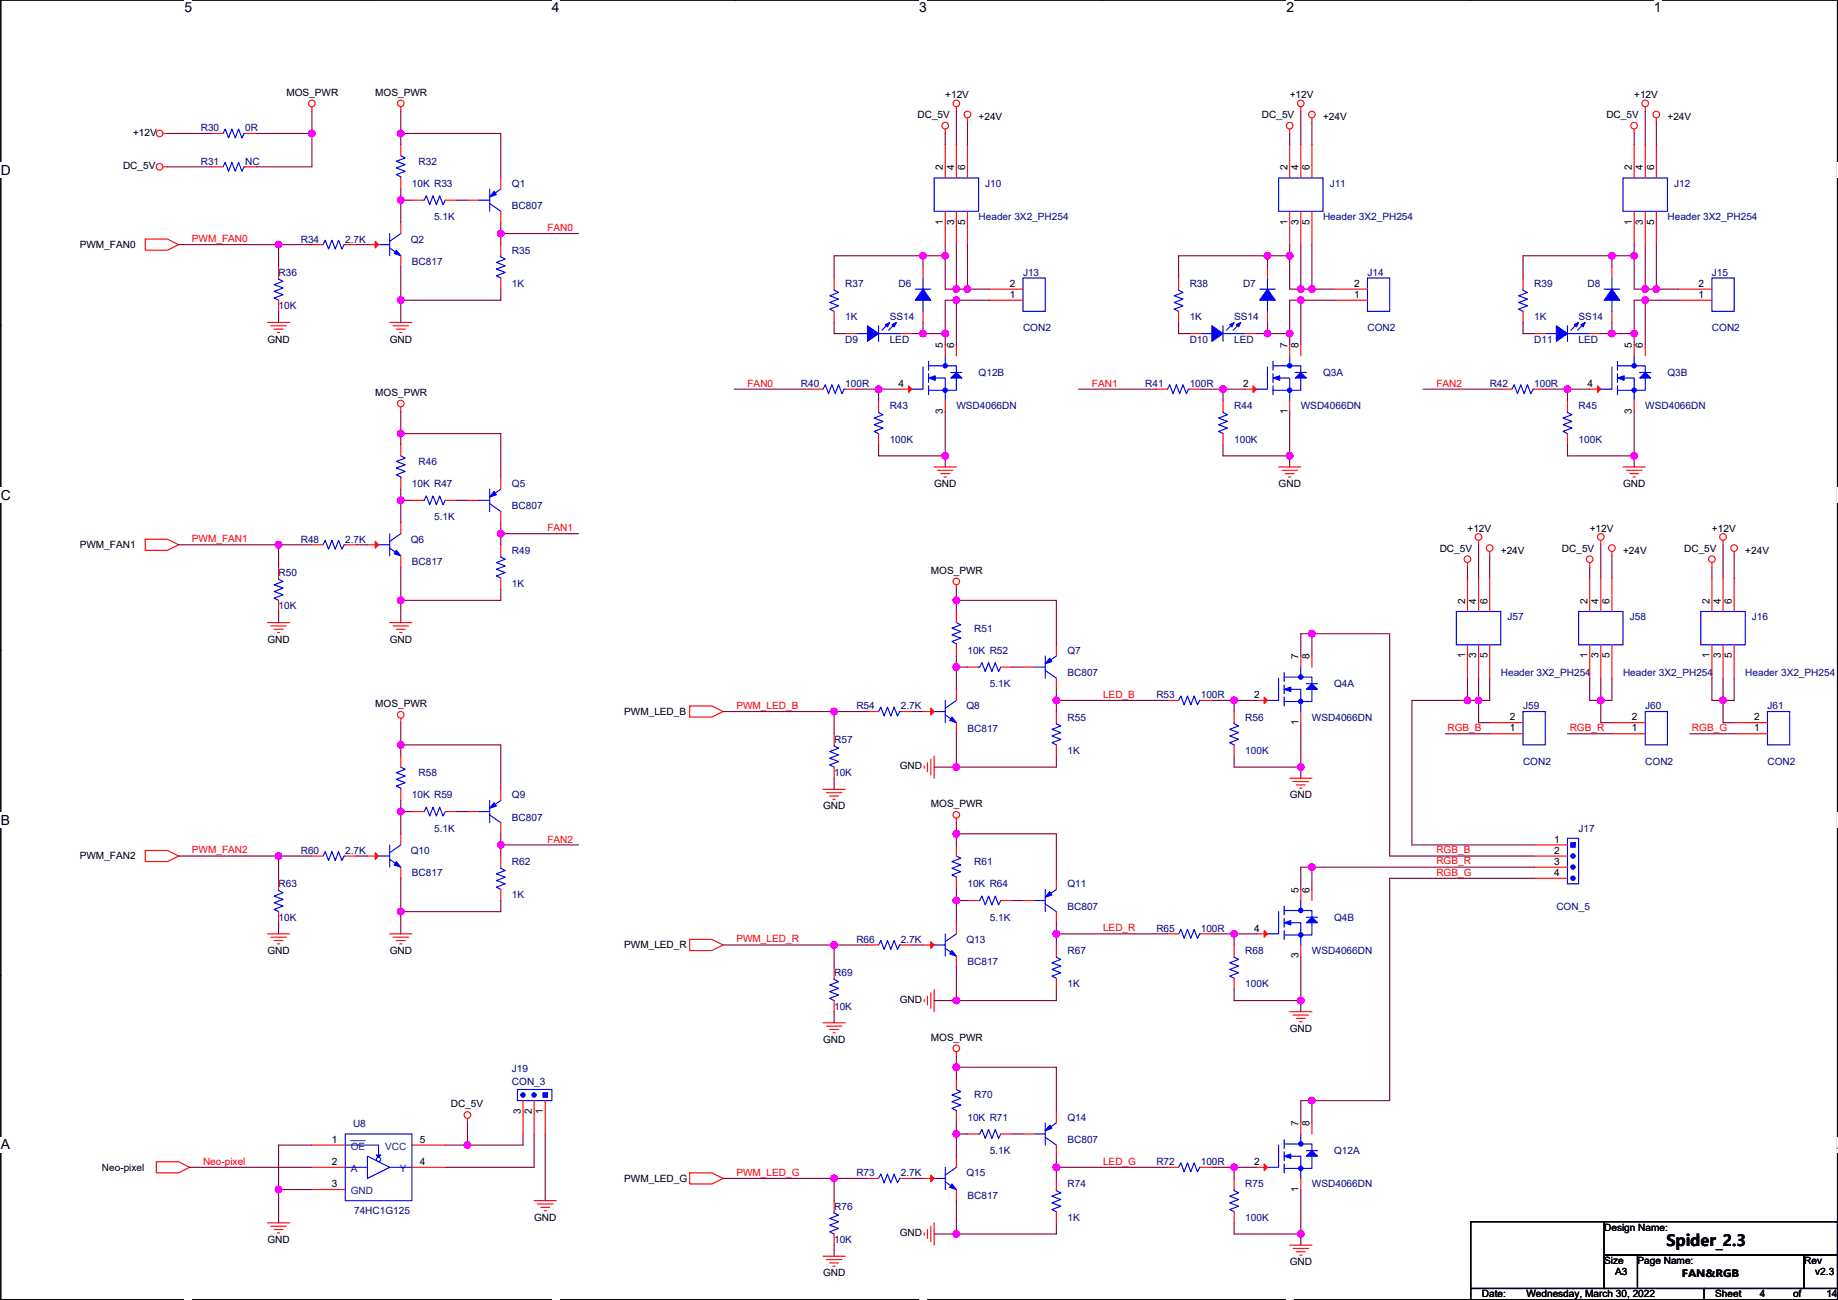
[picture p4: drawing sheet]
<svg xmlns="http://www.w3.org/2000/svg" width="420mm" height="297mm" viewBox="0 0 420 297" stroke-linecap="round" stroke-linejoin="round" font-family="sans-serif">
<path d="M.2 0h419.8v296.9h-419.8z" fill="none" stroke="#000" stroke-width=".25"/>
<g fill="#fff">
<path d="M42.2 0h1.7v3.5h-1.7z"/>
<path d="M42.2 296.9l1.7 .1z"/>
</g>
<path d="M84.1 0h.1M84.1 296.9h.1" fill="none" stroke="#000" stroke-width=".25"/>
<g fill="#fff">
<path d="M126.1 0h1.8v3.5h-1.8z"/>
<path d="M126.1 296.9l1.8 .1z"/>
</g>
<path d="M168.1 0h.1M168.1 296.9h.1" fill="none" stroke="#000" stroke-width=".25"/>
<g fill="#fff">
<path d="M210.1 0h1.7v3.5h-1.7z"/>
<path d="M210.1 296.9l1.7 .1z"/>
</g>
<path d="M252.1 0h.1M252.1 296.9h.1" fill="none" stroke="#000" stroke-width=".25"/>
<g fill="#fff">
<path d="M294.1 0h1.7v3.5h-1.7z"/>
<path d="M294.1 296.9l1.7 .1z"/>
</g>
<path d="M336.1 0h.1M336.1 296.9h.1" fill="none" stroke="#000" stroke-width=".25"/>
<g fill="#fff">
<path d="M378 0h1.8v3.5h-1.8z"/>
<path d="M378 296.9l1.8 .1z"/>
<path d="M.2 37.1h2.3v3.5h-2.3z"/>
<path d="M420 37.1h.2v3.5h-.2z"/>
<path d="M.2 111.4h2.3v3.5h-2.3z"/>
<path d="M420 111.4h.2v3.5h-.2z"/>
</g>
<path d="M.2 74.3h.1M420 74.3h.1" fill="none" stroke="#000" stroke-width=".25"/>
<g fill="#fff">
<path d="M.2 185.6h2.1v3.5h-2.1z"/>
<path d="M420 185.6h.2v3.5h-.2z"/>
</g>
<path d="M.2 148.5h.1M420 148.5h.1" fill="none" stroke="#000" stroke-width=".25"/>
<g fill="#fff">
<path d="M.2 259.8h2.1v3.5h-2.1z"/>
<path d="M420 259.8h.2v3.5h-.2z"/>
</g>
<path d="M.2 222.7h.1M420 222.7h.1M336.2 279.2h30.5v15.2h-30.5zM366.7 279.2h53.3v7.6h-53.3zM336.2 294.4h53.4v2.5h-53.4zM366.7 286.8h7.6v7.6h-7.6zM374.3 286.8h38.1v7.6h-38.1zM389.6 294.4h30.4v2.5h-30.4zM412.4 286.8h7.6v7.6h-7.6z" fill="none" stroke="#000" stroke-width=".25"/>
<g fill="none" stroke="#f00" stroke-width=".25">
<path d="M37.3 38.1h1M37.3 30.5h1M48.4 38.1h2.6M48.4 30.5h2.6M56.1 38.1h2.5M56.1 30.5h2.5M71.3 24.4v1M91.6 24.4v1M91.6 33v2.6M216.1 29.5v1M216.1 33v7.7M218.6 24.4v1"/>
<path d="M218.6 33v7.7M221.2 26.9v1.1M221.2 33v7.7M294.8 29.5v1M294.8 33v7.7M297.4 24.4v1M297.4 33v7.7M299.9 26.9v1.1M299.9 33v7.7M373.6 29.5v1M373.6 33v7.7M376.1 24.4v1"/>
<path d="M376.1 33v7.7M378.6 26.9v1.1M378.6 33v7.7M33.2 54.6h5.1l2.5 1.3-2.5 1.3h-5.1zM71.3 55.9h2.5M78.9 55.9h2.6M84 55.9h2.5M91.6 40.7v2.5M91.6 50.8v2.6M91.6 58.4v2.6M94.2 45.7h2.5M101.8 45.7h2.5"/>
<path d="M106.9 45.7h2.5M114.5 55.9v2.5M114.5 40.7v2.5M114.5 48.3v2.5M216.1 48.3v7.6M218.6 48.3v7.6M221.2 48.3v7.6M294.8 48.3v7.6M297.4 48.3v7.6M299.9 48.3v7.6M373.6 48.3v7.6M376.1 48.3v7.6"/>
<path d="M378.6 48.3v7.6M61.1 73.7h5.1M61.9 74.4h3.6M62.7 75.2h2M63.4 76h.5M63.7 68.6v2.5M63.7 61v2.5M89.1 73.7h5.1M89.8 74.4h3.6M90.6 75.2h2M91.4 76h.5M114.5 63.5v2.6"/>
<path d="M190.7 71.1v2.6M190.7 63.5v2.6M193.2 76.2h2.6M205.9 76.2h2.6M211 71.1v2.6M211 61v2.5M216.1 78.8v2.5M218.6 78.8v2.5M226.2 68.6h7.7M226.2 66.1h7.7M269.4 71.1v2.6M269.4 63.5v2.6"/>
<path d="M272 76.2h2.5M284.7 76.2h2.5M289.7 71.1v2.6M289.7 61v2.5M294.8 78.8v2.5M297.4 78.8v2.5M305 68.6h7.6M305 66.1h7.6M348.2 71.1v2.6M348.2 63.5v2.6M350.7 76.2h2.5M363.4 76.2h2.5"/>
<path d="M368.5 71.1v2.6M368.5 61v2.5M373.6 78.8v2.5M376.1 78.8v2.5M383.7 68.6h7.6M383.7 66.1h7.6M91.6 93v1M185.6 88.9h2.5M193.2 88.9h2.6M200.8 99.1v2.5M200.8 91.5v2.5M205.9 88.9h2.6"/>
<path d="M216.1 91.5v2.5M264.3 88.9h2.6M272 88.9h2.5M279.6 99.1v2.5M279.6 91.5v2.5M284.7 88.9h2.5M294.8 91.5v2.5M343.1 88.9h2.5M350.7 88.9h2.5M358.3 99.1v2.5M358.3 91.5v2.5M363.4 88.9h2.5"/>
<path d="M373.6 91.5v2.5M91.6 119.4v2.5M91.6 101.6v2.6M91.6 109.2v2.6M94.2 114.3h2.5M101.8 114.3h2.5M106.9 114.3h2.5M114.5 109.2v2.6M114.5 116.9v2.5M213.5 106.7h5.1M214.3 107.5h3.6M215.1 108.2h2"/>
<path d="M215.8 109h.5M292.3 106.7h5.1M293 107.5h3.6M293.8 108.2h2M294.6 109h.5M371 106.7h5.1M371.8 107.5h3.5M372.5 108.2h2.1M373.3 109h.5M33.2 123.2h5.1l2.5 1.3-2.5 1.3h-5.1zM63.7 137.2v2.5M63.7 129.6v2.5"/>
<path d="M71.3 124.5h2.5M78.9 124.5h2.6M84 124.5h2.5M91.6 127v2.6M114.5 132.1v2.5M114.5 124.5v2.5M218.6 133.6v1M218.6 139.7v2.6M335.5 128.5v1.1M335.5 132.1v7.6M338 123.5v1M338 132.1v7.6"/>
<path d="M340.5 126v1M340.5 132.1v7.6M363.4 128.5v1.1M363.4 132.1v7.6M365.9 123.5v1M365.9 132.1v7.6M368.5 126v1M368.5 132.1v7.6M391.3 128.5v1.1M391.3 132.1v7.6M393.9 123.5v1M393.9 132.1v7.6"/>
<path d="M396.4 126v1M396.4 132.1v7.6M61.1 142.3h5.1M61.9 143h3.6M62.7 143.8h2M63.4 144.5h.5M89.1 142.3h5.1M89.8 143h3.6M90.6 143.8h2M91.4 144.5h.5M218.6 157.5v2.5M218.6 147.3v2.6"/>
<path d="M221.2 152.4h2.5M228.8 152.4h2.5M233.9 152.4h2.5M241.5 147.3v2.6M241.5 155v2.5M297.4 149.9v2.5M299.9 149.9v2.5M335.5 147.3v7.7M338 147.3v7.7M340.5 147.3v7.7M363.4 147.3v7.7M365.9 147.3v7.7"/>
<path d="M368.5 147.3v7.7M391.3 147.3v7.7M393.9 147.3v7.7M396.4 147.3v7.7M91.6 164.1v1M91.6 172.7v2.6M157.7 161.3h5l2.6 1.3-2.6 1.3h-5zM190.7 175.3v2.5M190.7 167.7v2.5M198.3 162.6h2.5M205.9 162.6h2.6M211 162.6h2.5"/>
<path d="M211.3 175v.5M212 174.3v2M212.8 173.5v3.6M213.5 172.7v5.1M218.6 165.1v2.6M241.5 170.2v2.5M241.5 162.6v2.5M266.9 160h2.5M274.5 160h2.5M282.1 170.2v2.5M282.1 162.6v2.5M287.2 160h2.5"/>
<path d="M294.8 177.8h5.1M295.6 178.6h3.5M296.3 179.3h2.1M297.4 162.6v2.5M340.5 167.7h7.7M340.5 165.1h7.7M368.5 167.7h7.6M368.5 165.1h7.6M396.4 167.7h7.6M396.4 165.1h7.6M33.2 194.3h5.1l2.5 1.3-2.5 1.3h-5.1zM71.3 195.6h2.5"/>
<path d="M78.9 195.6h2.6M84 195.6h2.5M91.6 190.5v2.6M91.6 198.1v2.6M91.6 180.4v2.5M94.2 185.4h2.5M101.8 185.4h2.5M106.9 185.4h2.5M114.5 195.6v2.5M114.5 180.4v2.5M114.5 188v2.5M188.1 180.4h5.1"/>
<path d="M188.9 181.1h3.6M189.7 181.9h2M190.4 182.6h.5M218.6 187v1M218.6 193.1v2.5M297.1 180.1h.5M350.7 193.1h7.6M350.7 195.6h7.6M350.7 198.1h7.6M61.1 213.4h5.1M61.9 214.1h3.6M62.7 214.9h2"/>
<path d="M63.4 215.7h.5M63.7 208.3v2.5M63.7 200.7v2.5M89.1 213.4h5.1M89.8 214.1h3.6M90.6 214.9h2M91.4 215.7h.5M114.5 203.2v2.6M157.7 214.7h5l2.6 1.2-2.6 1.3h-5zM198.3 215.9h2.5M205.9 215.9h2.6M211 215.9h2.5"/>
<path d="M218.6 210.8v2.6M218.6 218.5v2.5M218.6 200.7v2.5M221.2 205.8h2.5M228.8 205.8h2.5M233.9 205.8h2.5M241.5 215.9v2.6M241.5 200.7v2.5M241.5 208.3v2.5M266.9 213.4h2.5M274.5 213.4h2.5M282.1 215.9v2.6"/>
<path d="M287.2 213.4h2.5M297.4 203.2v2.6M297.4 215.9v2.6M299.9 203.2v2.6M350.7 200.7h7.6M188.1 233.7h5.1M188.9 234.5h3.6M189.7 235.2h2M190.4 236h.5M190.7 228.6v2.6M190.7 221v2.5M211.3 228.4v.5"/>
<path d="M212 227.6v2M212.8 226.8v3.6M213.5 226.1v5.1M241.5 223.5v2.6M282.1 223.5v2.6M294.8 231.2h5.1M295.6 231.9h3.5M296.3 232.7h2.1M297.1 233.4h.5M106.9 255.5v1.1M119.6 251.5v7.6M122.1 251.5v7.6"/>
<path d="M124.6 251.5v7.6M218.6 240.3v1M218.6 246.4v2.5M218.6 254v2.6M221.2 259.1h2.5M228.8 259.1h2.5M233.9 259.1h2.5M241.5 254v2.6M297.4 256.6v2.5M299.9 256.6v2.5M35.7 265.5h5.1l2.6 1.2-2.6 1.3h-5.1zM61.1 279.4h5.1"/>
<path d="M71.3 266.7h7.6M71.3 261.6h7.6M71.3 271.8h7.6M94.2 261.6h7.6M94.2 266.7h7.6M122.1 274.3h5.1M122.9 275.1h3.5M123.6 275.9h2.1M124.4 276.6h.5M157.7 268h5l2.6 1.3-2.6 1.2h-5zM190.7 274.3v2.6M198.3 269.3h2.5"/>
<path d="M205.9 269.3h2.6M211 269.3h2.5M213.5 279.4v5.1M218.6 264.2v2.5M218.6 271.8v2.5M241.5 276.9v2.5M241.5 269.3v2.5M241.5 261.6v2.6M266.9 266.7h2.5M274.5 266.7h2.5M282.1 276.9v2.5M282.1 269.3v2.5"/>
<path d="M287.2 266.7h2.5M297.4 269.3v2.5M61.9 280.2h3.6M62.7 280.9h2M63.4 281.7h.5M188.1 287h5.1M188.9 287.8h3.6M189.7 288.6h2M190.4 289.3h.5M190.7 282v2.5M211.3 281.7v.5M212 280.9v2.1"/>
<path d="M212.8 280.2v3.5M294.8 284.5h5.1M295.6 285.3h3.5M296.3 286h2.1M297.1 286.8h.5"/>
<circle cx="36.5" cy="30.5" r=".76"/>
<circle cx="36.5" cy="38.1" r=".76"/>
<circle cx="71.3" cy="23.6" r=".76"/>
<circle cx="91.6" cy="23.6" r=".76"/>
<circle cx="216.1" cy="28.7" r=".76"/>
<circle cx="218.6" cy="23.6" r=".76"/>
<circle cx="221.1" cy="26.2" r=".76"/>
<circle cx="294.8" cy="28.7" r=".76"/>
<circle cx="297.3" cy="23.6" r=".76"/>
<circle cx="299.9" cy="26.2" r=".76"/>
<circle cx="373.5" cy="28.7" r=".76"/>
<circle cx="376.1" cy="23.6" r=".76"/>
<circle cx="378.6" cy="26.2" r=".76"/>
<circle cx="91.6" cy="92.2" r=".76"/>
<circle cx="218.6" cy="132.8" r=".76"/>
<circle cx="335.4" cy="127.8" r=".76"/>
<circle cx="338" cy="122.7" r=".76"/>
<circle cx="340.5" cy="125.2" r=".76"/>
<circle cx="363.4" cy="127.8" r=".76"/>
<circle cx="365.9" cy="122.7" r=".76"/>
<circle cx="368.5" cy="125.2" r=".76"/>
<circle cx="391.3" cy="127.8" r=".76"/>
<circle cx="393.9" cy="122.7" r=".76"/>
<circle cx="396.4" cy="125.2" r=".76"/>
<circle cx="91.6" cy="163.3" r=".76"/>
<circle cx="218.6" cy="186.2" r=".76"/>
<circle cx="218.6" cy="239.5" r=".76"/>
<circle cx="106.8" cy="254.8" r=".76"/>
</g>
<g fill="none" stroke="#00f" stroke-width=".25">
<path d="M51 38.1l.5-1 .7 2 .8-2 .8 2 .7-2 .8 2 .5-1h.3M51 30.5l.5-1 .7 2 .8-2 .8 2 .7-2 .8 2 .5-1h.3M91.6 35.6l1 .5-2 .8 2 .7-2 .8 2 .7-2 .8 1 .5v.3M73.8 55.9l.5-1 .8 2 .8-2 .7 2 .8-2 .8 2 .5-1h.2M86.5 55.9h2.6M89.1 56.7l2.5 1.7M89.1 53.4v5M91.6 53.4l-2.5 1.7M96.7 45.7h.3l.5-1 .7 2.1 .8-2.1 .7 2.1 .8-2.1 .8 2.1 .5-1.1M109.4 45.7h2.5M111.9 46.5l2.6 1.8M111.9 43.2v5.1"/>
<path d="M114.5 58.4v.3l1 .5-2 .8 2 .7-2 .8 2 .8-2 .7 1 .5M114.5 43.2l-2.6 1.8M213.5 40.7h10.2v7.6h-10.2zM292.3 40.7h10.1v7.6h-10.1zM371 40.7h10.2v7.6h-10.2zM63.7 63.5v.3l1 .5-2 .7 2 .8-2 .8 2 .7-2 .8 1 .5M190.7 66.1v.2l1 .5-2 .8 2 .7-2 .8 2 .8-2 .7 1 .5M195.8 76.2h2.5M200.8 74.4v3.6M200.8 76.2h5.1M203.1 73.9l-1.5 1.6M204.6 73.9l-1.5 1.6"/>
<path d="M209.2 66.1h3.6M211 68.6v2.5M211 63.5v2.6M233.9 63.5h5v7.6h-5zM269.4 66.1v.2l1 .5-2 .8 2 .7-2 .8 2 .8-2 .7 1 .5M274.5 76.2h2.5M279.6 74.4v3.6M279.6 76.2h5.1M281.9 73.9l-1.6 1.6M283.4 73.9l-1.5 1.6M288 66.1h3.5M289.7 68.6v2.5"/>
<path d="M289.7 63.5v2.6M312.6 63.5h5.1v7.6h-5.1zM348.2 66.1v.2l1 .5-2.1 .8 2.1 .7-2.1 .8 2.1 .8-2.1 .7 1.1 .5M353.2 76.2h2.6M358.3 74.4v3.6M358.3 76.2h5.1M360.6 73.9l-1.5 1.6M362.1 73.9l-1.5 1.6M366.7 66.1h3.6M368.5 68.6v2.5M368.5 63.5v2.6M391.3 63.5h5.1v7.6h-5.1z"/>
<path d="M188.1 88.9l.5-1 .8 2 .8-2 .7 2 .8-2 .8 2 .5-1h.2M200.8 94v.3l1.1 .5-2.1 .7 2.1 .8-2.1 .7 2.1 .8-2.1 .8 1 .5M211 83.8v5.1h-2.5M212.3 88.2v2M212.3 85.4v2M212.3 82.6v2M212.3 83.6h6.3v1.5M213.5 86.4h2.6v5.1M216.1 81.3v2.3M217.3 85.1h2.6M218.6 86.4v2.8h-6.3M266.9 88.9l.5-1 .7 2 .8-2 .8 2 .7-2 .8 2 .5-1h.3"/>
<path d="M279.6 94v.3l1 .5-2 .7 2 .8-2 .7 2 .8-2 .8 1 .5M289.7 83.8v5.1h-2.5M291 88.2v2M291 85.4v2M291 82.6v2M291 83.6h6.4v1.5M292.3 86.4h2.5v5.1M294.8 81.3v2.3M296.1 85.1h2.5M297.4 86.4v2.8h-6.4M345.6 88.9l.5-1 .8 2 .8-2 .7 2 .8-2 .7 2 .5-1h.3M358.3 94v.3l1 .5-2 .7 2 .8-2 .7 2 .8-2 .8 1 .5"/>
<path d="M368.5 83.8v5.1h-2.6M369.7 88.2v2M369.7 85.4v2M369.7 82.6v2M369.7 83.6h6.4v1.5M371 86.4h2.6v5.1M373.6 81.3v2.3M374.8 85.1h2.6M376.1 86.4v2.8h-6.4M91.6 104.2l1 .5-2 .7 2 .8-2 .8 2 .7-2 .8 1 .5v.2M96.7 114.3h.3l.5-1 .7 2 .8-2 .7 2 .8-2 .8 2 .5-1M109.4 114.3h2.5"/>
<path d="M111.9 115.1l2.6 1.8M111.9 111.8v5.1M114.5 111.8l-2.6 1.8M63.7 132.1v.3l1 .5-2 .7 2 .8-2 .7 2 .8-2 .8 1 .5M73.8 124.5l.5-1 .8 2 .8-2 .7 2 .8-2 .8 2 .5-1h.2M86.5 124.5h2.6M89.1 125.2l2.5 1.8M89.1 121.9v5.1M91.6 121.9l-2.5 1.8M114.5 127v.3l1 .5-2 .7 2 .8-2 .8 2 .7-2 .8 1 .5M332.9 139.7h10.2v7.6h-10.2zM360.9 139.7h10.1v7.6h-10.1z"/>
<path d="M388.8 139.7h10.2v7.6h-10.2zM218.6 142.3l1 .5-2 .7 2 .8-2 .8 2 .7-2 .8 1 .5v.2M223.7 152.4h.3l.5-1 .7 2 .8-2 .7 2 .8-2 .8 2 .5-1M236.4 152.4h2.5M238.9 149.9v5.1M238.9 153.2l2.6 1.8M241.5 149.9l-2.6 1.8M292.3 155v5h-2.6M293.5 159.3v2M293.5 156.5v2M293.5 153.7v2M293.5 154.7h6.4v1.5"/>
<path d="M294.8 157.5h2.6v5.1M297.4 152.4v2.3M298.6 156.2h2.6M299.9 157.5v2.8h-6.4M91.6 175.3l1 .5-2 .8 2 .7-2 .8 2 .7-2 .8 1 .5v.3M190.7 170.2v.3l1 .5-2 .7 2 .8-2 .7 2 .8-2 .8 1 .5M200.8 162.6l.5-1 .8 2 .8-2 .7 2 .8-2 .8 2 .5-1h.2M213.5 162.6h2.6M216.1 163.3l2.5 1.8M216.1 160v5.1M218.6 160l-2.5 1.8M241.5 165.1v.3l1 .5-2 .7 2 .8-2 .8 2 .7-2 .8 1 .5"/>
<path d="M269.4 160l.5-1 .8 2.1 .8-2.1 .7 2.1 .8-2.1 .7 2.1 .5-1.1h.3M282.1 165.1v.3l1 .5-2 .7 2 .8-2 .8 2 .7-2 .8 1 .5M348.2 162.6h5v7.6h-5zM376.1 162.6h5.1v7.6h-5.1zM404 162.6h5.1v7.6h-5.1zM73.8 195.6l.5-1 .8 2 .8-2 .7 2 .8-2 .8 2 .5-1h.2M86.5 195.6h2.6M89.1 196.4l2.5 1.7M89.1 193.1v5M91.6 193.1l-2.5 1.7M96.7 185.4h.3l.5-1 .7 2.1 .8-2.1 .7 2.1 .8-2.1 .8 2.1 .5-1.1M109.4 185.4h2.5"/>
<path d="M111.9 186.2l2.6 1.8M111.9 182.9v5.1M114.5 198.1v.3l1 .5-2 .8 2 .7-2 .8 2 .8-2 .7 1 .5M114.5 182.9l-2.6 1.8M218.6 195.6l1 .5-2 .8 2 .7-2 .8 2 .8-2 .7 1 .5v.3M358.3 191.5h2.6v10.5h-2.6zM63.7 203.2v.3l1 .5-2 .7 2 .8-2 .8 2 .7-2 .8 1 .5M200.8 215.9l.5-1 .8 2 .8-2 .7 2 .8-2 .8 2 .5-1h.2M213.5 215.9h2.6M216.1 216.7l2.5 1.8M216.1 213.4v5.1M218.6 213.4l-2.5 1.8"/>
<path d="M223.7 205.8h.3l.5-1.1 .7 2.1 .8-2.1 .7 2.1 .8-2.1 .8 2.1 .5-1M236.4 205.8h2.5M238.9 203.2v5.1M238.9 206.5l2.6 1.8M241.5 218.5v.2l1 .5-2 .8 2 .7-2 .8 2 .8-2 .7 1 .5M241.5 203.2l-2.6 1.8M269.4 213.4l.5-1 .8 2 .8-2 .7 2 .8-2 .7 2 .5-1h.3M282.1 218.5v.2l1 .5-2 .8 2 .7-2 .8 2 .8-2 .7 1 .5M292.3 208.3v5.1h-2.6M293.5 212.6v2.1M293.5 209.8v2.1M293.5 207v2.1"/>
<path d="M293.5 208h6.4v1.6M294.8 210.8h2.6v5.1M297.4 205.8v2.2M298.6 209.6h2.6M299.9 210.8v2.8h-6.4M190.7 223.5v.3l1 .5-2 .8 2 .7-2 .8 2 .8-2 .7 1 .5M78.9 259.1h15.3v15.2h-15.3zM118.3 248.9h7.9v2.6h-7.9zM218.6 248.9l1 .5-2 .8 2 .8-2 .7 2 .8-2 .8 1 .5v.2M223.7 259.1h.3l.5-1 .7 2 .8-2 .7 2 .8-2 .8 2 .5-1M236.4 259.1h2.5M238.9 256.6v5"/>
<path d="M238.9 259.9l2.6 1.7M241.5 256.6l-2.6 1.7M297.4 259.1v2.3M78.9 261.6h7.6v2.6M78.9 266.7h5.1M84 264.2l5.1 2.5-5.1 2.6zM89.1 266.7h5.1M190.7 276.9v.2l1 .5-2 .8 2 .8-2 .7 2 .8-2 .8 1 .5M200.8 269.3l.5-1.1 .8 2.1 .8-2.1 .7 2.1 .8-2.1 .8 2.1 .5-1h.2M213.5 269.3h2.6M216.1 270l2.5 1.8M216.1 266.7v5.1"/>
<path d="M218.6 266.7l-2.5 1.8M241.5 271.8v.3l1 .5-2 .7 2 .8-2 .7 2 .8-2 .8 1 .5M269.4 266.7l.5-1 .8 2 .8-2 .7 2 .8-2 .7 2 .5-1h.3M282.1 271.8v.3l1 .5-2 .7 2 .8-2 .7 2 .8-2 .8 1 .5M292.3 261.6v5.1h-2.6M293.5 266v2M293.5 263.2v2M293.5 260.4v2M293.5 261.4h6.4v1.5M294.8 264.2h2.6v5.1M298.6 262.9h2.6M299.9 264.2v2.8h-6.4"/>
<circle cx="86.5" cy="264.9" r=".5"/>
</g>
<g fill="#00f" stroke="#00f" stroke-width=".25">
<path d="M113 183.4l.5 .8-1.6 .5z" fill-rule="evenodd"/>
<path d="M217.6 217.2l1 1.3-1.5-.5z" fill-rule="evenodd"/>
<path d="M217.6 163.9l1 1.2-1.5-.5z" fill-rule="evenodd"/>
<path d="M289.7 66.1l1.8 2.5h-3.5z" fill-rule="evenodd"/>
<path d="M297.4 85.1l1.2 1.3h-2.5z" fill-rule="evenodd"/>
<path d="M291 86.4l1.5-.5v1z" fill-rule="evenodd"/>
<path d="M359.1 192.6v1h1v-1z" fill-rule="evenodd"/>
<path d="M355.8 74.4l2.5 1.8-2.5 1.8z" fill-rule="evenodd"/>
<path d="M361.4 74.2l1-.5-.5 1z" fill-rule="evenodd"/>
<path d="M359.8 74.2l1.1-.5-.5 1z" fill-rule="evenodd"/>
<path d="M113 112.3l.5 .8-1.6 .5z" fill-rule="evenodd"/>
<path d="M299.9 262.9l1.3 1.3h-2.6z" fill-rule="evenodd"/>
<path d="M293.5 264.2l1.6-.5v1z" fill-rule="evenodd"/>
<path d="M376.1 85.1l1.3 1.3h-2.6z" fill-rule="evenodd"/>
<path d="M369.7 86.4l1.6-.5v1z" fill-rule="evenodd"/>
<path d="M198.3 74.4l2.5 1.8-2.5 1.8z" fill-rule="evenodd"/>
<path d="M203.9 74.2l1-.5-.5 1z" fill-rule="evenodd"/>
<path d="M202.4 74.2l1-.5-.5 1z" fill-rule="evenodd"/>
<path d="M218.6 85.1l1.3 1.3h-2.6z" fill-rule="evenodd"/>
<path d="M212.3 86.4l1.5-.5v1z" fill-rule="evenodd"/>
<path d="M86 263.9h1l-.5 .5z" fill-rule="evenodd"/>
<path d="M217.6 270.5l1 1.3-1.5-.5z" fill-rule="evenodd"/>
<path d="M368.5 66.1l1.8 2.5h-3.6z" fill-rule="evenodd"/>
<path d="M113 43.7l.5 .8-1.6 .5z" fill-rule="evenodd"/>
<path d="M240 203.7l.5 .8-1.6 .5z" fill-rule="evenodd"/>
<path d="M240 150.4l.5 .8-1.6 .5z" fill-rule="evenodd"/>
<path d="M277 74.4l2.6 1.8-2.6 1.8z" fill-rule="evenodd"/>
<path d="M282.6 74.2l1-.5-.5 1z" fill-rule="evenodd"/>
<path d="M281.1 74.2l1-.5-.5 1z" fill-rule="evenodd"/>
<path d="M90.6 196.9l1 1.2-1.5-.5z" fill-rule="evenodd"/>
<path d="M299.9 156.2l1.3 1.3h-2.6z" fill-rule="evenodd"/>
<path d="M293.5 157.5l1.6-.5v1z" fill-rule="evenodd"/>
<path d="M90.6 125.8l1 1.2-1.5-.5z" fill-rule="evenodd"/>
<path d="M211 66.1l1.8 2.5h-3.6z" fill-rule="evenodd"/>
<path d="M240 257.1l.5 .7-1.6 .5z" fill-rule="evenodd"/>
<path d="M124.1 249.7v1h1v-1z" fill-rule="evenodd"/>
<path d="M90.6 57.2l1 1.2-1.5-.5z" fill-rule="evenodd"/>
<path d="M299.9 209.6l1.3 1.2h-2.6z" fill-rule="evenodd"/>
<path d="M293.5 210.8l1.6-.5v1z" fill-rule="evenodd"/>
<circle cx="294.8" cy="83.6" r=".5"/>
<circle cx="294.8" cy="89.2" r=".5"/>
<circle cx="359.6" cy="195.6" r=".5"/>
<circle cx="359.6" cy="198.1" r=".5"/>
<circle cx="359.6" cy="200.7" r=".5"/>
<circle cx="297.3" cy="261.4" r=".5"/>
<circle cx="297.3" cy="267" r=".5"/>
<circle cx="373.5" cy="83.6" r=".5"/>
<circle cx="373.5" cy="89.2" r=".5"/>
<circle cx="216.1" cy="83.6" r=".5"/>
<circle cx="216.1" cy="89.2" r=".5"/>
<circle cx="297.3" cy="154.7" r=".5"/>
<circle cx="297.3" cy="160.3" r=".5"/>
<circle cx="122.1" cy="250.2" r=".5"/>
<circle cx="119.5" cy="250.2" r=".5"/>
<circle cx="297.3" cy="208" r=".5"/>
<circle cx="297.3" cy="213.6" r=".5"/>
</g>
<g fill="#f00" stroke="#f00" stroke-width=".25">
<path d="M212.8 215.2l.7 .7-.7 .8z"/>
<path d="M212.8 161.8l.7 .8-.7 .7z"/>
<path d="M286.4 88.2l.8 .7-.8 .8z"/>
<path d="M289 266l.7 .7-.7 .8z"/>
<path d="M365.2 88.2l.7 .7-.7 .8z"/>
<path d="M207.7 88.2l.8 .7-.8 .8z"/>
<path d="M212.8 268.5l.7 .8-.7 .7z"/>
<path d="M85.8 194.8l.7 .8-.7 .8z"/>
<path d="M289 159.3l.7 .7-.7 .8z"/>
<path d="M85.8 123.7l.7 .8-.7 .7z"/>
<path d="M85.8 55.1l.7 .8-.7 .8z"/>
<path d="M289 212.6l.7 .8-.7 .7z"/>
</g>
<path d="M80.2 260.6h3.3" fill="none" stroke="#004080" stroke-width=".23"/>
<g fill="none" stroke="#800040" stroke-width=".25">
<path d="M38.3 30.5h10.1M38.3 38.1h10.1M58.6 30.5h12.7M71.3 25.4v5.1M71.3 30.5v7.6h-12.7M91.6 30.5h22.9v10.2M91.6 25.4v5.1M91.6 30.5v2.5M216.1 30.5v2.5M218.6 25.4v7.6M221.2 28v5M294.8 30.5v2.5"/>
<path d="M297.4 25.4v7.6M299.9 28v5M373.6 30.5v2.5M376.1 25.4v7.6M378.6 28v5M40.8 55.9h22.9M63.7 55.9v5.1M63.7 55.9h7.6M81.5 55.9h2.5M91.6 45.7v5.1M91.6 45.7h2.6M91.6 43.2v2.5"/>
<path d="M104.3 45.7h2.6M114.5 53.4h17.8M114.5 50.8v2.6M114.5 53.4v2.5M211 58.4v2.6M211 58.4h5.1M211 58.4h-20.3v5.1M216.1 58.4v7.7h2.5M216.1 55.9v2.5M218.6 55.9v10.2M221.2 55.9v10.2M289.7 58.4h-20.3v5.1"/>
<path d="M289.7 58.4v2.6M289.7 58.4h5.1M294.8 58.4v7.7h2.6M294.8 55.9v2.5M297.4 55.9v10.2M299.9 55.9v10.2M368.5 58.4h-20.3v5.1M368.5 58.4v2.6M368.5 58.4h5.1M373.6 55.9v2.5M373.6 58.4v7.7h2.5M376.1 55.9v10.2"/>
<path d="M378.6 55.9v10.2M63.7 71.1v2.6M91.6 61v7.6M91.6 68.6v5.1M114.5 66.1v2.5h-22.9M190.7 73.7v2.5h2.5M208.5 76.2h2.5M211 73.7v2.5M211 76.2h5.1M216.1 76.2v2.6M218.6 68.6h7.6M218.6 68.6h-2.5v7.6"/>
<path d="M218.6 68.6v10.2M218.6 66.1h2.6M221.2 66.1h5M269.4 73.7v2.5h2.6M287.2 76.2h2.5M289.7 73.7v2.5M289.7 76.2h5.1M294.8 76.2v2.6M297.4 66.1h2.5M297.4 68.6h7.6M297.4 68.6h-2.6v7.6M297.4 68.6v10.2"/>
<path d="M299.9 66.1h5.1M348.2 73.7v2.5h2.5M365.9 76.2h2.6M368.5 76.2h5.1M368.5 73.7v2.5M373.6 76.2v2.6M376.1 66.1h2.5M376.1 68.6h7.6M376.1 68.6h-2.5v7.6M376.1 68.6v10.2M378.6 66.1h5.1M91.6 99.1h22.9v10.1"/>
<path d="M91.6 94v5.1M91.6 99.1v2.5M167.8 88.9h17.8M195.8 88.9h5M200.8 88.9v2.6M200.8 88.9h5.1M216.1 94v10.2M246.6 88.9h17.7M274.5 88.9h5.1M279.6 88.9v2.6M279.6 88.9h5.1M294.8 94v10.2"/>
<path d="M325.3 88.9h17.8M353.2 88.9h5.1M358.3 88.9v2.6M358.3 88.9h5.1M373.6 94v10.2M91.6 111.8v2.5M91.6 114.3v5.1M91.6 114.3h2.6M104.3 114.3h2.6M114.5 119.4v2.5M200.8 101.6v2.6h15.3M216.1 104.2v2.5"/>
<path d="M279.6 101.6v2.6h15.2M294.8 104.2v2.5M358.3 101.6v2.6h15.3M373.6 104.2v2.5M40.8 124.5h22.9M63.7 124.5v5.1M63.7 124.5h7.6M63.7 139.7v2.6M81.5 124.5h2.5M91.6 129.6v7.6M91.6 137.2v5.1M114.5 121.9h17.8"/>
<path d="M114.5 121.9v2.6M114.5 134.6v2.6h-22.9M218.6 137.2h22.9v10.1M218.6 134.6v2.6M218.6 137.2v2.5M335.5 129.6v2.5M338 124.5v7.6M340.5 127v5.1M363.4 129.6v2.5M365.9 124.5v7.6M368.5 127v5.1M391.3 129.6v2.5"/>
<path d="M393.9 124.5v7.6M396.4 127v5.1M218.6 149.9v2.5M218.6 152.4v5.1M218.6 152.4h2.6M231.3 152.4h2.6M241.5 157.5v2.5M299.9 144.8h17.8v50.8h33M299.9 144.8h-2.5v5.1M299.9 144.8v5.1M335.5 155v5M338 155v5"/>
<path d="M340.5 155v5h-2.5M363.4 155v5h2.5M365.9 155v5M368.5 155v5h-2.6M391.3 155v5h2.6M393.9 155v5M396.4 155v5h-2.5M91.6 170.2h22.9v10.2M91.6 165.1v5.1M91.6 170.2v2.5M165.3 162.6h25.4M190.7 162.6h7.6"/>
<path d="M190.7 162.6v5.1M190.7 177.8v2.6M208.5 162.6h2.5M213.5 175.3h5.1M218.6 167.7v7.6M241.5 172.7v2.6h-22.9M241.5 160h25.4M241.5 160v2.6M277 160h5.1M282.1 160v2.6M282.1 160h5.1M282.1 172.7v2.6h15.3"/>
<path d="M297.4 165.1v10.2M297.4 175.3v2.5M330.4 167.7h10.1M335.5 160h-12.7v33.1h27.9M335.5 160h2.5M338 160v5.1h2.5M358.3 167.7h10.2M365.9 160v5.1h2.6M386.3 167.7h10.1M393.9 160v5.1h2.5M40.8 195.6h22.9M63.7 195.6v5.1"/>
<path d="M63.7 195.6h7.6M81.5 195.6h2.5M91.6 185.4v5.1M91.6 185.4h2.6M91.6 182.9v2.5M104.3 185.4h2.6M114.5 193.1h17.8M114.5 190.5v2.6M114.5 193.1v2.5M218.6 190.5h22.9v10.2M218.6 188v2.5M218.6 190.5v2.6"/>
<path d="M299.9 198.1h50.8M299.9 198.1h-2.5v5.1M299.9 198.1v5.1M63.7 210.8v2.6M91.6 200.7v7.6M91.6 208.3v5.1M114.5 205.8v2.5h-22.9M165.3 215.9h25.4M190.7 215.9h7.6M190.7 215.9v5.1M208.5 215.9h2.5M218.6 203.2v2.6"/>
<path d="M218.6 205.8v5M218.6 205.8h2.6M231.3 205.8h2.6M241.5 213.4h25.4M241.5 210.8v2.6M241.5 213.4v2.5M277 213.4h5.1M282.1 213.4v2.5M282.1 213.4h5.1M297.4 218.5v10.1M350.7 200.7h-33v50.8h-17.8M190.7 231.2v2.5"/>
<path d="M213.5 228.6h5.1M218.6 221v7.6M241.5 226.1v2.5h-22.9M282.1 226.1v2.5h15.3M297.4 228.6v2.6M106.9 256.6v5M119.6 259.1v2.5h-12.7M122.1 259.1v7.6h-20.3M124.6 259.1v15.2M218.6 243.9h22.9v10.1M218.6 241.3v2.6M218.6 243.9v2.5"/>
<path d="M218.6 256.6v2.5M218.6 259.1v5.1M218.6 259.1h2.6M231.3 259.1h2.6M299.9 251.5v5.1M299.9 251.5h-2.5v5.1M43.4 266.7h27.9M63.7 271.8v7.6M63.7 271.8h7.6M71.3 261.6h-7.6v10.2M101.8 261.6h5.1M165.3 269.3h25.4"/>
<path d="M190.7 269.3h7.6M190.7 269.3v5M208.5 269.3h2.5M218.6 274.3v7.7M241.5 264.2v2.5M241.5 266.7h25.4M241.5 266.7v2.6M241.5 279.4v2.6h-22.9M277 266.7h5.1M282.1 266.7v2.6M282.1 266.7h5.1M282.1 279.4v2.6h15.3"/>
<path d="M297.4 271.8v10.2M190.7 284.5v2.5M213.5 282h5.1M297.4 282v2.5"/>
</g>
<g fill="#f0f" stroke="#f0f" stroke-width=".25">
<circle cx="63.7" cy="55.9" r=".76"/>
<circle cx="63.7" cy="124.5" r=".76"/>
<circle cx="190.7" cy="215.9" r=".76"/>
<circle cx="190.7" cy="269.2" r=".76"/>
<circle cx="190.7" cy="162.6" r=".76"/>
<circle cx="294.8" cy="58.4" r=".76"/>
<circle cx="211" cy="58.4" r=".76"/>
<circle cx="216.1" cy="58.4" r=".76"/>
<circle cx="289.7" cy="58.4" r=".76"/>
<circle cx="218.6" cy="66" r=".76"/>
<circle cx="221.1" cy="66" r=".76"/>
<circle cx="297.3" cy="66" r=".76"/>
<circle cx="299.9" cy="66" r=".76"/>
<circle cx="216.1" cy="76.2" r=".76"/>
<circle cx="218.6" cy="68.6" r=".76"/>
<circle cx="294.8" cy="76.2" r=".76"/>
<circle cx="297.3" cy="68.6" r=".76"/>
<circle cx="289.7" cy="76.2" r=".76"/>
<circle cx="211" cy="76.2" r=".76"/>
<circle cx="200.8" cy="88.9" r=".76"/>
<circle cx="279.6" cy="88.9" r=".76"/>
<circle cx="216.1" cy="104.1" r=".76"/>
<circle cx="294.8" cy="104.1" r=".76"/>
<circle cx="373.5" cy="58.4" r=".76"/>
<circle cx="376.1" cy="66" r=".76"/>
<circle cx="368.5" cy="58.4" r=".76"/>
<circle cx="378.6" cy="66" r=".76"/>
<circle cx="373.5" cy="76.2" r=".76"/>
<circle cx="376.1" cy="68.6" r=".76"/>
<circle cx="368.5" cy="76.2" r=".76"/>
<circle cx="358.3" cy="88.9" r=".76"/>
<circle cx="373.5" cy="104.1" r=".76"/>
<circle cx="282.1" cy="160" r=".76"/>
<circle cx="297.3" cy="175.3" r=".76"/>
<circle cx="299.9" cy="144.8" r=".76"/>
<circle cx="241.5" cy="213.4" r=".76"/>
<circle cx="282.1" cy="213.4" r=".76"/>
<circle cx="297.3" cy="228.6" r=".76"/>
<circle cx="299.9" cy="198.1" r=".76"/>
<circle cx="299.9" cy="251.5" r=".76"/>
<circle cx="282.1" cy="266.7" r=".76"/>
<circle cx="297.3" cy="281.9" r=".76"/>
<circle cx="106.8" cy="261.6" r=".76"/>
<circle cx="63.7" cy="271.8" r=".76"/>
<circle cx="91.6" cy="30.5" r=".76"/>
<circle cx="91.6" cy="45.7" r=".76"/>
<circle cx="114.5" cy="53.3" r=".76"/>
<circle cx="91.6" cy="68.6" r=".76"/>
<circle cx="71.3" cy="30.5" r=".76"/>
<circle cx="91.6" cy="99.1" r=".76"/>
<circle cx="91.6" cy="114.3" r=".76"/>
<circle cx="114.5" cy="121.9" r=".76"/>
<circle cx="91.6" cy="137.2" r=".76"/>
<circle cx="218.6" cy="190.5" r=".76"/>
<circle cx="218.6" cy="205.7" r=".76"/>
<circle cx="218.6" cy="228.6" r=".76"/>
<circle cx="218.6" cy="243.8" r=".76"/>
<circle cx="218.6" cy="259.1" r=".76"/>
<circle cx="241.5" cy="266.7" r=".76"/>
<circle cx="218.6" cy="281.9" r=".76"/>
<circle cx="218.6" cy="137.2" r=".76"/>
<circle cx="218.6" cy="152.4" r=".76"/>
<circle cx="241.5" cy="160" r=".76"/>
<circle cx="218.6" cy="175.3" r=".76"/>
<circle cx="91.6" cy="170.2" r=".76"/>
<circle cx="91.6" cy="185.4" r=".76"/>
<circle cx="114.5" cy="193" r=".76"/>
<circle cx="63.7" cy="195.6" r=".76"/>
<circle cx="91.6" cy="208.3" r=".76"/>
<circle cx="393.9" cy="160" r=".76"/>
<circle cx="365.9" cy="160" r=".76"/>
<circle cx="338" cy="160" r=".76"/>
<circle cx="335.4" cy="160" r=".76"/>
</g>
<text font-size="3.6" x="380.9" y="284.7">Spider_2.3</text>
<g font-size="3.2">
<text x="42.2" y="2.8">5</text>
<text x="126.1" y="2.8">4</text>
<text x="210.1" y="2.8">3</text>
<text x="294.1" y="2.8">2</text>
<text x="378" y="2.8">1</text>
<text x=".2" y="39.9">D</text>
<text x=".2" y="114.2">C</text>
<text x=".2" y="188.4">B</text>
<text x=".2" y="262.6">A</text>
<text x="420" y="262.6">A</text>
</g>
<g font-size="2.3">
<text x="65.5" y="21.9">MOS_PWR</text>
<text x="85.8" y="21.9">MOS_PWR</text>
<text x="216.1" y="22.4">+12V</text>
<text x="294.8" y="22.4">+12V</text>
<text x="373.6" y="22.4">+12V</text>
<text x="209.7" y="27">DC_5V</text>
<text x="223.7" y="27.5">+24V</text>
<text x="288.5" y="27">DC_5V</text>
<text x="302.4" y="27.5">+24V</text>
<text x="367.2" y="27">DC_5V</text>
<text x="381.2" y="27.5">+24V</text>
<text x="30.4" y="31">+12V</text>
<text x="28.1" y="38.7">DC_5V</text>
<text x="215.5" y="38.9" transform="rotate(-90 215.5 38.9)">2</text>
<text x="218.1" y="38.9" transform="rotate(-90 218.1 38.9)">4</text>
<text x="220.6" y="38.9" transform="rotate(-90 220.6 38.9)">6</text>
<text x="294.3" y="38.9" transform="rotate(-90 294.3 38.9)">2</text>
<text x="296.8" y="38.9" transform="rotate(-90 296.8 38.9)">4</text>
<text x="299.4" y="38.9" transform="rotate(-90 299.4 38.9)">6</text>
<text x="373" y="38.9" transform="rotate(-90 373 38.9)">2</text>
<text x="375.6" y="38.9" transform="rotate(-90 375.6 38.9)">4</text>
<text x="378.1" y="38.9" transform="rotate(-90 378.1 38.9)">6</text>
<text x="215.5" y="51.4" transform="rotate(-90 215.5 51.4)">1</text>
<text x="218.1" y="51.4" transform="rotate(-90 218.1 51.4)">3</text>
<text x="220.6" y="51.4" transform="rotate(-90 220.6 51.4)">5</text>
<text x="294.3" y="51.4" transform="rotate(-90 294.3 51.4)">1</text>
<text x="296.8" y="51.4" transform="rotate(-90 296.8 51.4)">3</text>
<text x="299.4" y="51.4" transform="rotate(-90 299.4 51.4)">5</text>
<text x="373" y="51.4" transform="rotate(-90 373 51.4)">1</text>
<text x="375.6" y="51.4" transform="rotate(-90 375.6 51.4)">3</text>
<text x="378.1" y="51.4" transform="rotate(-90 378.1 51.4)">5</text>
<text x="18.2" y="56.7">PWM_FAN0</text>
<text x="230.8" y="65.5">2</text>
<text x="309.6" y="65.5">2</text>
<text x="388.3" y="65.5">2</text>
<text x="230.8" y="68.1">1</text>
<text x="309.6" y="68.1">1</text>
<text x="388.3" y="68.1">1</text>
<text x="61.1" y="78.3">GND</text>
<text x="89.1" y="78.3">GND</text>
<text x="215.5" y="79.5" transform="rotate(-90 215.5 79.5)">5</text>
<text x="218.1" y="79.5" transform="rotate(-90 218.1 79.5)">6</text>
<text x="294.3" y="79.5" transform="rotate(-90 294.3 79.5)">7</text>
<text x="296.8" y="79.5" transform="rotate(-90 296.8 79.5)">8</text>
<text x="373" y="79.5" transform="rotate(-90 373 79.5)">5</text>
<text x="375.6" y="79.5" transform="rotate(-90 375.6 79.5)">6</text>
<text x="205.4" y="88.4">4</text>
<text x="284.2" y="88.4">2</text>
<text x="362.9" y="88.4">4</text>
<text x="85.8" y="90.5">MOS_PWR</text>
<text x="215.5" y="94.5" transform="rotate(-90 215.5 94.5)">3</text>
<text x="294.3" y="94.5" transform="rotate(-90 294.3 94.5)">1</text>
<text x="373" y="94.5" transform="rotate(-90 373 94.5)">3</text>
<text x="213.5" y="111.3">GND</text>
<text x="292.3" y="111.3">GND</text>
<text x="371" y="111.3">GND</text>
<text x="18.2" y="125.3">PWM_FAN1</text>
<text x="335.5" y="121.5">+12V</text>
<text x="363.4" y="121.5">+12V</text>
<text x="391.3" y="121.5">+12V</text>
<text x="212.8" y="131.1">MOS_PWR</text>
<text x="329.1" y="126">DC_5V</text>
<text x="343.1" y="126.5">+24V</text>
<text x="357" y="126">DC_5V</text>
<text x="371" y="126.5">+24V</text>
<text x="385" y="126">DC_5V</text>
<text x="399" y="126.5">+24V</text>
<text x="334.9" y="137.9" transform="rotate(-90 334.9 137.9)">2</text>
<text x="337.5" y="137.9" transform="rotate(-90 337.5 137.9)">4</text>
<text x="340" y="137.9" transform="rotate(-90 340 137.9)">6</text>
<text x="362.9" y="137.9" transform="rotate(-90 362.9 137.9)">2</text>
<text x="365.4" y="137.9" transform="rotate(-90 365.4 137.9)">4</text>
<text x="367.9" y="137.9" transform="rotate(-90 367.9 137.9)">6</text>
<text x="390.8" y="137.9" transform="rotate(-90 390.8 137.9)">2</text>
<text x="393.3" y="137.9" transform="rotate(-90 393.3 137.9)">4</text>
<text x="395.9" y="137.9" transform="rotate(-90 395.9 137.9)">6</text>
<text x="61.1" y="146.9">GND</text>
<text x="89.1" y="146.9">GND</text>
<text x="296.8" y="150.6" transform="rotate(-90 296.8 150.6)">7</text>
<text x="299.4" y="150.6" transform="rotate(-90 299.4 150.6)">8</text>
<text x="334.9" y="150.4" transform="rotate(-90 334.9 150.4)">1</text>
<text x="337.5" y="150.4" transform="rotate(-90 337.5 150.4)">3</text>
<text x="340" y="150.4" transform="rotate(-90 340 150.4)">5</text>
<text x="362.9" y="150.4" transform="rotate(-90 362.9 150.4)">1</text>
<text x="365.4" y="150.4" transform="rotate(-90 365.4 150.4)">3</text>
<text x="367.9" y="150.4" transform="rotate(-90 367.9 150.4)">5</text>
<text x="390.8" y="150.4" transform="rotate(-90 390.8 150.4)">1</text>
<text x="393.3" y="150.4" transform="rotate(-90 393.3 150.4)">3</text>
<text x="395.9" y="150.4" transform="rotate(-90 395.9 150.4)">5</text>
<text x="85.8" y="161.6">MOS_PWR</text>
<text x="286.7" y="159.5">2</text>
<text x="142.7" y="163.4">PWM_LED_B</text>
<text x="296.8" y="165.7" transform="rotate(-90 296.8 165.7)">1</text>
<text x="345.1" y="167.1">1</text>
<text x="345.1" y="164.6">2</text>
<text x="373.1" y="167.1">1</text>
<text x="373.1" y="164.6">2</text>
<text x="401" y="167.1">1</text>
<text x="401" y="164.6">2</text>
<text x="205.7" y="175.8">GND</text>
<text x="188.1" y="185">GND</text>
<text x="212.8" y="184.4">MOS_PWR</text>
<text x="294.8" y="182.4">GND</text>
<text x="18.2" y="196.4">PWM_FAN2</text>
<text x="355.3" y="192.5">1</text>
<text x="355.3" y="195.1">2</text>
<text x="355.3" y="197.6">3</text>
<text x="296.8" y="204" transform="rotate(-90 296.8 204)">5</text>
<text x="299.4" y="204" transform="rotate(-90 299.4 204)">6</text>
<text x="355.3" y="200.2">4</text>
<text x="286.7" y="212.9">4</text>
<text x="61.1" y="218">GND</text>
<text x="89.1" y="218">GND</text>
<text x="142.7" y="216.7">PWM_LED_R</text>
<text x="296.8" y="219" transform="rotate(-90 296.8 219)">3</text>
<text x="205.7" y="229.2">GND</text>
<text x="188.1" y="238.3">GND</text>
<text x="212.8" y="237.8">MOS_PWR</text>
<text x="294.8" y="235.8">GND</text>
<text x="103" y="253">DC_5V</text>
<text x="119" y="254.6" transform="rotate(-90 119 254.6)">3</text>
<text x="121.6" y="254.6" transform="rotate(-90 121.6 254.6)">2</text>
<text x="124.1" y="254.6" transform="rotate(-90 124.1 254.6)">1</text>
<text x="296.8" y="257.3" transform="rotate(-90 296.8 257.3)">7</text>
<text x="299.4" y="257.3" transform="rotate(-90 299.4 257.3)">8</text>
<text x="75.9" y="261.1">1</text>
<text x="95.9" y="261.1">5</text>
<text x="23.3" y="267.5">Neo-pixel</text>
<text x="75.9" y="266.2">2</text>
<text x="95.9" y="266.2">4</text>
<text x="286.7" y="266.2">2</text>
<text x="75.9" y="271.3">3</text>
<text x="142.7" y="270">PWM_LED_G</text>
<text x="296.8" y="272.3" transform="rotate(-90 296.8 272.3)">1</text>
<text x="122.1" y="278.9">GND</text>
<text x="366.7" y="281.2">Design Name:</text>
<text x="61.1" y="284">GND</text>
<text x="205.7" y="282.5">GND</text>
<text x="188.1" y="291.6">GND</text>
<text x="294.8" y="289.1">GND</text>
<text x="366.7" y="288.8">Size</text>
<text x="369.2" y="291.4">A3</text>
<text x="374.3" y="288.8">Page Name:</text>
<text x="384.5" y="291.7">FAN&amp;RGB</text>
<text x="412.4" y="288.8">Rev</text>
<text x="415" y="291.4">v2.3</text>
<text x="338.8" y="296.5">Date:</text>
<text x="348.9" y="296.5">Wednesday, March 30, 2022</text>
<text x="392.1" y="296.5">Sheet</text>
<text x="402.3" y="296.5">4</text>
<text x="409.9" y="296.5">of</text>
<text x="417.5" y="296.5">14</text>
</g>
<g font-size="2.3" fill="#000080">
<text x="45.9" y="30">R30</text>
<text x="56.1" y="30">0R</text>
<text x="45.9" y="37.6">R31</text>
<text x="56.1" y="37.6">NC</text>
<text x="95.7" y="37.6">R32</text>
<text x="94.2" y="42.7">10K R33</text>
<text x="117" y="42.7">Q1</text>
<text x="117" y="47.8">BC807</text>
<text x="225.2" y="42.7">J10</text>
<text x="304" y="42.7">J11</text>
<text x="382.7" y="42.7">J12</text>
<text x="99.2" y="50.3">5.1K</text>
<text x="223.7" y="50.3">Header 3X2_PH254</text>
<text x="302.4" y="50.3">Header 3X2_PH254</text>
<text x="381.2" y="50.3">Header 3X2_PH254</text>
<text x="68.8" y="55.4">R34</text>
<text x="78.9" y="55.4">2.7K</text>
<text x="93.9" y="55.4">Q2</text>
<text x="117" y="58">R35</text>
<text x="63.7" y="63">R36</text>
<text x="94.2" y="60.5">BC817</text>
<text x="117" y="65.6">1K</text>
<text x="193.2" y="65.6">R37</text>
<text x="205.4" y="65.6">D6</text>
<text x="233.9" y="63">J13</text>
<text x="272" y="65.6">R38</text>
<text x="284.2" y="65.6">D7</text>
<text x="312.6" y="63">J14</text>
<text x="350.7" y="65.6">R39</text>
<text x="362.9" y="65.6">D8</text>
<text x="391.3" y="63">J15</text>
<text x="63.7" y="70.7">10K</text>
<text x="193.2" y="73.2">1K</text>
<text x="203.4" y="73.2">SS14</text>
<text x="233.9" y="75.7">CON2</text>
<text x="272" y="73.2">1K</text>
<text x="282.1" y="73.2">SS14</text>
<text x="312.6" y="75.7">CON2</text>
<text x="350.7" y="73.2">1K</text>
<text x="360.9" y="73.2">SS14</text>
<text x="391.3" y="75.7">CON2</text>
<text x="193.2" y="78.3">D9</text>
<text x="203.4" y="78.3">LED</text>
<text x="272" y="78.3">D10</text>
<text x="282.1" y="78.3">LED</text>
<text x="350.7" y="78.3">D11</text>
<text x="360.9" y="78.3">LED</text>
<text x="183.1" y="88.4">R40</text>
<text x="193.2" y="88.4">100R</text>
<text x="223.7" y="85.9">Q12B</text>
<text x="261.8" y="88.4">R41</text>
<text x="272" y="88.4">100R</text>
<text x="302.4" y="85.9">Q3A</text>
<text x="340.5" y="88.4">R42</text>
<text x="350.7" y="88.4">100R</text>
<text x="381.2" y="85.9">Q3B</text>
<text x="203.4" y="93.5">R43</text>
<text x="218.6" y="93.5">WSD4066DN</text>
<text x="282.1" y="93.5">R44</text>
<text x="297.4" y="93.5">WSD4066DN</text>
<text x="360.9" y="93.5">R45</text>
<text x="376.1" y="93.5">WSD4066DN</text>
<text x="203.4" y="101.1">100K</text>
<text x="282.1" y="101.1">100K</text>
<text x="360.9" y="101.1">100K</text>
<text x="95.7" y="106.2">R46</text>
<text x="94.2" y="111.3">10K R47</text>
<text x="117" y="111.3">Q5</text>
<text x="99.2" y="118.9">5.1K</text>
<text x="117" y="116.4">BC807</text>
<text x="68.8" y="124">R48</text>
<text x="78.9" y="124">2.7K</text>
<text x="93.9" y="124">Q6</text>
<text x="63.7" y="131.6">R50</text>
<text x="94.2" y="129.1">BC817</text>
<text x="117" y="126.5">R49</text>
<text x="117" y="134.2">1K</text>
<text x="63.7" y="139.2">10K</text>
<text x="344.6" y="141.8">J57</text>
<text x="372.5" y="141.8">J58</text>
<text x="400.5" y="141.8">J16</text>
<text x="221.2" y="149.4">10K R52</text>
<text x="222.7" y="144.3">R51</text>
<text x="244" y="149.4">Q7</text>
<text x="244" y="154.5">BC807</text>
<text x="343.1" y="154.5">Header 3X2_PH254</text>
<text x="371" y="154.5">Header 3X2_PH254</text>
<text x="399" y="154.5">Header 3X2_PH254</text>
<text x="226.2" y="157">5.1K</text>
<text x="264.3" y="159.6">R53</text>
<text x="274.5" y="159.6">100R</text>
<text x="305" y="157">Q4A</text>
<text x="195.8" y="162.1">R54</text>
<text x="205.9" y="162.1">2.7K</text>
<text x="220.9" y="162.1">Q8</text>
<text x="221.2" y="167.2">BC817</text>
<text x="244" y="164.6">R55</text>
<text x="284.7" y="164.6">R56</text>
<text x="299.9" y="164.6">WSD4066DN</text>
<text x="348.2" y="162.1">J59</text>
<text x="376.1" y="162.1">J60</text>
<text x="404" y="162.1">J61</text>
<text x="190.7" y="169.7">R57</text>
<text x="244" y="172.3">1K</text>
<text x="284.7" y="172.3">100K</text>
<text x="95.7" y="177.3">R58</text>
<text x="190.7" y="177.3">10K</text>
<text x="348.2" y="174.8">CON2</text>
<text x="376.1" y="174.8">CON2</text>
<text x="404" y="174.8">CON2</text>
<text x="94.2" y="182.4">10K R59</text>
<text x="117" y="182.4">Q9</text>
<text x="99.2" y="190">5.1K</text>
<text x="117" y="187.5">BC807</text>
<text x="360.9" y="190">J17</text>
<text x="68.8" y="195.1">R60</text>
<text x="78.9" y="195.1">2.7K</text>
<text x="93.9" y="195.1">Q10</text>
<text x="117" y="197.7">R62</text>
<text x="222.7" y="197.7">R61</text>
<text x="63.7" y="202.7">R63</text>
<text x="94.2" y="200.2">BC817</text>
<text x="221.2" y="202.7">10K R64</text>
<text x="244" y="202.7">Q11</text>
<text x="117" y="205.3">1K</text>
<text x="244" y="207.8">BC807</text>
<text x="355.8" y="207.8">CON_5</text>
<text x="63.7" y="210.4">10K</text>
<text x="195.8" y="215.4">R66</text>
<text x="205.9" y="215.4">2.7K</text>
<text x="220.9" y="215.4">Q13</text>
<text x="226.2" y="210.4">5.1K</text>
<text x="264.3" y="212.9">R65</text>
<text x="274.5" y="212.9">100R</text>
<text x="305" y="210.4">Q4B</text>
<text x="221.2" y="220.5">BC817</text>
<text x="244" y="218">R67</text>
<text x="284.7" y="218">R68</text>
<text x="299.9" y="218">WSD4066DN</text>
<text x="190.7" y="223.1">R69</text>
<text x="244" y="225.6">1K</text>
<text x="284.7" y="225.6">100K</text>
<text x="190.7" y="230.7">10K</text>
<text x="117" y="244.9">J19</text>
<text x="117" y="247.9">CON_3</text>
<text x="222.7" y="251">R70</text>
<text x="80.7" y="257.6">U8</text>
<text x="221.2" y="256.1">10K R71</text>
<text x="244" y="256.1">Q14</text>
<text x="226.2" y="263.7">5.1K</text>
<text x="244" y="261.2">BC807</text>
<text x="305" y="263.7">Q12A</text>
<text x="195.8" y="268.8">R73</text>
<text x="205.9" y="268.8">2.7K</text>
<text x="220.9" y="268.8">Q15</text>
<text x="264.3" y="266.2">R72</text>
<text x="274.5" y="266.2">100R</text>
<text x="221.2" y="273.9">BC817</text>
<text x="244" y="271.3">R74</text>
<text x="284.7" y="271.3">R75</text>
<text x="299.9" y="271.3">WSD4066DN</text>
<text x="81" y="277.4">74HC1G125</text>
<text x="190.7" y="276.4">R76</text>
<text x="244" y="278.9">1K</text>
<text x="284.7" y="278.9">100K</text>
<text x="190.7" y="284">10K</text>
</g>
<g font-size="2.3" fill="#f00">
<text x="125.1" y="52.9">FAN0</text>
<text x="43.9" y="55.3">PWM_FAN0</text>
<text x="170.9" y="88.4">FAN0</text>
<text x="249.6" y="88.4">FAN1</text>
<text x="328.3" y="88.4">FAN2</text>
<text x="43.9" y="123.9">PWM_FAN1</text>
<text x="125.1" y="121.4">FAN1</text>
<text x="168.3" y="162">PWM_LED_B</text>
<text x="252.1" y="159.4">LED_B</text>
<text x="330.9" y="167">RGB_B</text>
<text x="358.8" y="167">RGB_R</text>
<text x="386.8" y="167">RGB_G</text>
<text x="43.9" y="195">PWM_FAN2</text>
<text x="125.1" y="192.6">FAN2</text>
<text x="328.3" y="197.5">RGB_R</text>
<text x="328.3" y="195">RGB_B</text>
<text x="328.3" y="200.1">RGB_G</text>
<text x="168.3" y="215.3">PWM_LED_R</text>
<text x="252.1" y="212.8">LED_R</text>
<text x="46.4" y="266.2">Neo-pixel</text>
<text x="168.3" y="268.6">PWM_LED_G</text>
<text x="252.1" y="266.1">LED_G</text>
</g>
<g font-size="2.3" fill="#004080">
<text x="80.2" y="262.7">OE</text>
<text x="88.1" y="262.7">VCC</text>
<text x="80.2" y="267.8">A</text>
<text x="91.4" y="267.8">Y</text>
<text x="80.2" y="272.8">GND</text>
</g>
</svg>
